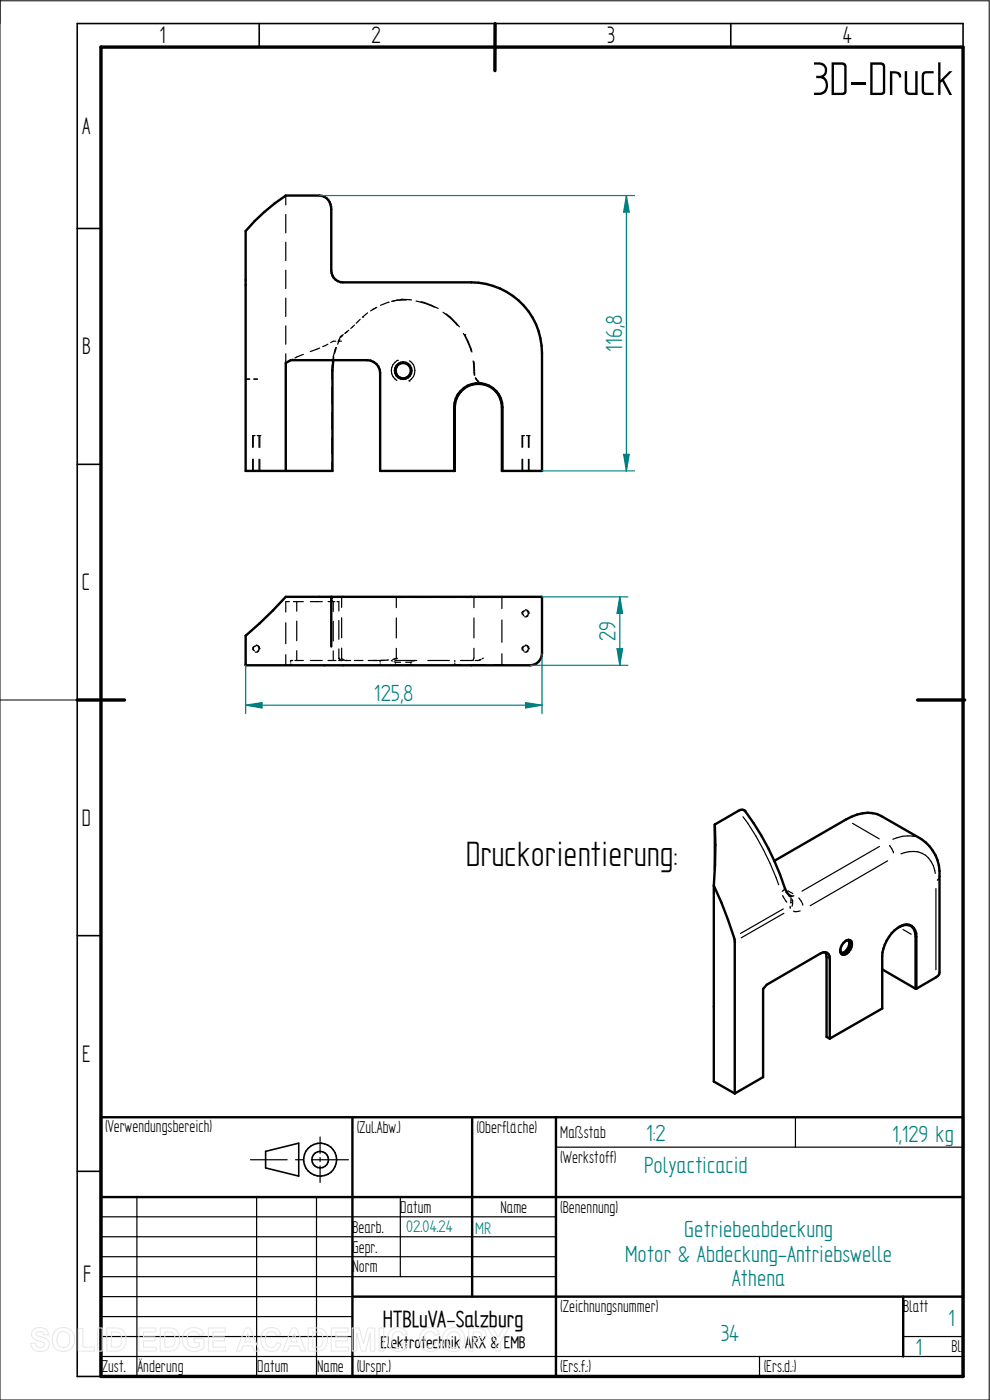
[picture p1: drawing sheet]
<svg xmlns="http://www.w3.org/2000/svg" width="210mm" height="297mm" viewBox="0 0 210 297" stroke-linecap="round" stroke-linejoin="round" font-family="sans-serif">
<path d="M0 0v297h209.8v-296.8h-209.8M0 148.5h16.4" fill="none" stroke="#000" stroke-width=".21"/>
<g fill="none" stroke="#000" stroke-width=".34">
<path d="M55 5v5M105 5v5M155 5v5M204.3 10v-5h-187.9v287h5M16.4 48.5h5M16.4 98.5h5M16.4 148.5h5M16.4 198.5h5M16.4 248.5h5M56.3 244.3l7.1-1.8v7l-7.1-1.7z"/>
<circle cx="67.9" cy="246" r="3.5"/>
<circle cx="67.9" cy="246" r="1.76"/>
</g>
<path d="M21.4 10h182.9v282h-182.9zM105 5v10M16.4 148.5h10M194.6 148.5h10" fill="none" stroke="#000" stroke-width=".72"/>
<g fill="none" stroke="#000" stroke-width=".51">
<path d="M70.7 76.4l-.2 2.2v21.3h-18.4v-50.9a40.1 40.1 0 0 1 8.5-7.5h7.2a2.68 2.68 0 0 1 2.5 2.9v13a2.48 2.48 0 0 0 2.5 2.5h27.2a15 15 0 0 1 15 15v25h-8.5v-13.5a5 5 0 0 0-5-5 5 5 0 0 0-5 5v13.5h-15.9v-20.7a2.75 2.75 0 0 0-2.7-2.8h-16.2l-1.1 .6v22.9M96.4 99.9v-13.5a5.1 5.1 0 0 1 5.1-5.1 5.1 5.1 0 0 1 5.1 5.1v13.5M52.1 134.9l5.8-5.4 2.7-2.9h54.4v12a2.53 2.53 0 0 1-2.5 2.5h-60.4zM70.3 126.6v10.6M151.6 174.9l.2 4.3-.4 8.7M151.6 174.9l5.1-2.9a.99 .99 0 0 1 1.4 .1 60.4 60.4 0 0 1 8.8 17.2l.7 .8M151.6 174.9v9.6M151.4 187.9v41.5l4.5 2.6M151.4 187.9a67.8 67.8 0 0 1 4.5 11.9v32.2M164.2 182.7l15.3-8.8a7.8 7.8 0 0 1 7.5-.8l8.5 4.9a8.9 8.9 0 0 1 3.8 6.8v21.5l-.1 .4-.7 .6-4.1 2.5M179.5 199.6l.4-.2a.94 .94 0 0 1 .5 1.6 1.57 1.57 0 0 1-1.9 1.3l-.2-.7M180 199.4a2.05 2.05 0 0 1-1.6 2.8"/>
<path d="M190.8 196.6a2.09 2.09 0 0 1 3.3 1.4l.1 11.8M175 202l-.9 .3-11.5 6.6-.7 .9v18.7l-6 3.5M175 202l.3 1v17l.7 .3M175 202a1.21 1.21 0 0 1 1 1.4v16.9M178.9 200a1.11 1.11 0 0 1 1.7-.3 2.31 2.31 0 0 1-1.7 2.9 .81 .81 0 0 1-.6-1.1l.3-1zM187.2 205.7l7 4.1M194.2 209.8h.2M194.4 209.8v-11.1a2.14 2.14 0 0 0-.9-2.2 2.14 2.14 0 0 0-2.4 0 7.8 7.8 0 0 0-3.9 6.4v11.1l-11.2 6.3M21.4 237h182.9v55h-182.9zM74.8 237v55M100.2 237v38.1M117.9 237v55"/>
<path d="M21.4 254h182.9M74.8 275.1h129.5M191.6 275.1v12.7"/>
<circle cx="85.5" cy="78.6" r="1.64"/>
<circle cx="85.5" cy="78.6" r="1.76"/>
</g>
<g fill="none" stroke="#000" stroke-width=".25">
<path d="M60.6 41.5v2M60.6 45.5v3.9M60.6 51.4v3.9M60.6 57.3v3.9M60.6 63.2v3.9M60.6 69.1v3.9M60.6 75.1v1.9M62.1 76.2l-.4 .2M64.3 75.2l-1.7 .7M67.8 73.8l-2 .8M69.6 73l-1.1 .5M70.5 77.4l-.1 2.9"/>
<path d="M70.8 75.8l-.1 .6M71.2 72.4h-.5l-.6 .3M71.2 73.7l-.5 2.4M71.4 73.7l-.4 1.4M71.8 72.4h.6M71.9 72.4l-.3 .6M72.1 72l-.2 .4M72.2 71.4l-.5 1.1M72.3 71.4h-.1M72.5 71.2h.1M72.5 71.2l-.2 .4M72.6 71.1l-.4 .3"/>
<path d="M72.8 71l-.3 .2M73.6 70.4l-.4 .3M74 70.1l-.8 .6M75.2 69l-.8 .7M76.4 67.7l-.8 .9M76.9 67.3h.1M78 66.4l-1.1 .9M79.2 65.6l-.6 .4M79.4 65.5l-.2 .1M79.9 65.2l-.7 .4M79.9 65.2l-.2 .1M82.3 64.1h.1"/>
<path d="M82.3 64.1l-1.6 .7M83.8 63.8l-.7 .1M84.1 63.7l-.8 .2M84.3 76.5h.1M84.3 76.5a2.48 2.48 0 0 0-.1 4.2M84.5 63.6l-.4 .1M85.3 63.5l2 .1M85.3 63.5l-.3 .1M85.3 63.5l-.7 .2M86.1 63.7h-2M86.9 76.5a2.52 2.52 0 0 1-.1 4.3M88.3 63.9l2 .5 1.9 .8"/>
<path d="M89.3 64l.7 .2 3 1.2M94 66.3l1.6 1.2 1.4 1.5M94.7 66.6l.9 .7 1.9 2M98.3 70.7l.9 1.9 .7 1.9M98.6 71h.1M98.6 71l.7 1.4 .8 2.3M100.4 76.6l.1 2.2M100.5 76.7l.2 2.1M100.5 79l.1 .6M100.7 79v.6M52.1 80.4h.9M53.6 92.4v2.5"/>
<path d="M53.6 97.5v2.4M53.6 92.4h.1M53.7 92.4h.1M53.7 92.4h.4M53.7 92.4v2.5M53.7 97.4v2.5M53.8 80.4h.8M54.6 92.4h.4M54.9 92.4v2.5M54.9 97.5v2.4M55.1 92.4h.1M55.1 92.4v2.5"/>
<path d="M55.1 97.5v2.4M70.4 82.2v3.5M70.4 87.5v3.5M70.4 92.8v3.5M70.4 98.1v1.8M86.8 80.8h.1M100.8 80.2l.7 .8M100.9 80.1l.7 .8M102 81.3l.5 .2M102.1 81.2l.4 .2M106.5 87.2v.3M106.6 86.4v.4"/>
<path d="M110.7 92.4h.1M110.7 92.4v2.5M110.7 97.5v2.4M110.8 92.4h.1M110.9 97.4v2.5M111.3 92.4h-.4v2.5M111.7 92.4h.4v2.5M112.1 97.5v2.4M112.1 92.4h.1M112.2 92.4h.1M112.2 92.4v2.5M112.2 97.5v2.4"/>
<path d="M53.8 137.2l-.2 .6M54.1 137.1h.1M54.1 137.1l-.4 .5 .3 .5M54.3 136.9a.69 .69 0 0 1 .8 .8M54.7 138.2h.1M54.7 137.2a.64 .64 0 0 1 0 1M54.7 138.3h-.6M57 130.4l-.1 .1M57.2 130.2l-.1 .1M60.6 132.1v4.5M60.6 138.9v2.2M61.4 127.6h-.8v2.2"/>
<path d="M62.2 127.6h2.1M62.9 127.6v2.1M62.9 131.8v4.1M62.9 138v2.1M65.8 127.6h2.6M69.6 127.6h1.4M70.4 126.6h.1M70.5 126.7h.1M70.5 127.4v.2M70.7 127.6v2.1M70.7 131.8v4.2M70.7 138.1v2"/>
<path d="M71.1 126.7h-.6v.3M71.5 127.6h.4v2M71.8 126.7h.7M71.9 139.7h.1M71.9 131.7v3.9M71.9 137.7v2M72 139.9l.1 .1M72.1 140h.1M72.2 126.6l.1 .1M72.5 126.7h.1M72.5 126.7v2.2M72.5 131.1v4.2"/>
<path d="M72.5 137.5v2.3M72.5 139.8h.1M72.7 140l.4 .1M82.4 140l-1.6 .1M83.9 139.7h.1M83.9 139.7l-.6 .2M84 139.7h.1M84.1 131.1v4.2M84.1 137.5v2.1M84.9 126.7h-.4M85.3 126.6l-.2 .1M85.9 126.7h-1.8v2.2"/>
<path d="M87.7 126.7h3.7M93.2 126.7h3.6M98.7 126.7h2.4M100.5 139.9l-.2 .2M100.5 126.7v2.2M100.5 131.1v4.2M100.5 137.5v2.2M100.6 126.7h.1M100.7 126.6h.1M101.9 126.7h1.9M102.1 139.9l-.4 .1M102.5 139.6l-.2 .1"/>
<path d="M105.2 126.7h1.3M106.5 126.7h.1M106.5 126.6v2.5M106.5 131.5v4.8M106.5 138.7v2.3M106.6 126.7h.1M110.9 129.7l-.2 .6M110.9 137.2l-.2 .6M111.2 137.1h.1M111.2 129.6h.1M111.2 137.1a.66 .66 0 0 0 0 1.1M111.2 129.6a.62 .62 0 0 0 0 1"/>
<path d="M111.5 129.4a.76 .76 0 0 1 .7 .8M111.5 136.9a.69 .69 0 0 1 .7 .8M111.8 138.2h.1M111.8 130.6h.1M111.8 137.1a.66 .66 0 0 1 0 1.1M111.8 129.6a.62 .62 0 0 1 0 1M111.9 138.3h-.6M111.9 130.8l-.6 .1M61.7 140.8v.3M62.1 140.1h-.4v.4M62.6 140.1h1.7M65.8 140.1h2.6"/>
<path d="M69.6 140.1h1.6M71.8 140.1h1M72.3 140.1h.1M73.2 140.1h1.2M75.2 140.1h1.8M78.1 140.1h3.3M80.6 140.1v.4M80.6 140.8v.3M83 140.1l.3 .2M83.6 140.4l.3 .1M83.8 140.1h4.6M83.8 141.1h.1"/>
<path d="M83.9 141h.1M83.9 141h1.1M83.9 140.5h1.1M83.9 140.5v.1M83.9 140.8v.2M86.1 140.5h1.1M87.2 140.9v.1h-1.1M87.2 140.5v.2M87.2 141.1h.1M87.3 141.1h.1M87.4 140.4l-.2 .1M88 140.1l-.2 .2"/>
<path d="M90.8 140.1h4.5M96.4 141.1h.1M96.5 140.8v.2h1.2M96.5 140.1v.3M97.7 140.1h2.7M99.5 141h3.5M100.8 140.1h.5M101.3 140.1h.1M101.6 140h.1M104.8 141h1.7M106.5 141h.1M106.6 141.1h.1"/>
<path d="M157.6 173.3a56 56 0 0 1 7.6 14.4M180.8 174.7l5.7 3.3M186.6 179.6l-16.5 9.5M188.7 179.4l.9 1.5M194 177.5a7.5 7.5 0 0 0-4.6 .6M166 190l.9 1.4M166.2 192.8l-9.1 5.2M166.3 193.8l-9.1 5.2M166.3 188.8l-.4 .3M166.4 188.7h.1M167.1 189l1.1 .6M167.6 192.3v.4"/>
<path d="M167.7 191.5h.1M167.8 190.5l-.1 1M167.9 190.1h.1M168 190.8l.1 .3-.1 1.2M168.4 190l-.5 .1M169.5 190.5l.5 .7 .3 .8M169.8 193.3l-1.1 .1-.4-.1M188.3 182.6l-16.4 9.6M191.1 181.1a4.9 4.9 0 0 1 7.3 4.2M191.6 197.2l1.7 1M194.2 198.7h.2M198.5 188.5v17.2"/>
<path d="M199.2 186.3l-.4 .4M175.5 203.1l.3 .2M168.7 237v6.4M21.4 258.1h96.5M29 254v38M53.1 246h7.8M54.4 254v38M62.7 246h1.7M66.2 246h7.7M67.1 254v38M67.9 241.2v3.5M67.9 245.6v.8"/>
<path d="M67.9 247.4v3.5M84.9 254v16.8M117.9 243.4h86.4M21.4 270.8h96.5M21.4 266.6h96.5M21.4 262.4h96.5M21.4 275.1h53.4M21.4 279.3h53.4M21.4 287.8h182.9M21.4 283.5h53.4M161.1 287.8v4.2M191.6 283.5h12.7"/>
</g>
<circle cx="167.6" cy="190.1" r=".25" fill="#000"/>
<path d="M67.8 41.5h66.8M132.9 41.5l.6 3.5h-1.2zM115 99.9h19.6" fill="none" stroke="#008080" stroke-width=".25"/>
<path d="M132.9 41.5l.6 3.5h-1.2z" fill="#008080"/>
<path d="M132.3 96.4h1.2l-.6 3.5z" fill="none" stroke="#008080" stroke-width=".25"/>
<path d="M132.3 96.4h1.2l-.6 3.5z" fill="#008080"/>
<path d="M132.9 41.5v58.4M115 138.6v12.8M52.1 141.1v10.3M52.1 149.6l3.5-.5v1.1z" fill="none" stroke="#008080" stroke-width=".25"/>
<path d="M52.1 149.6l3.5-.5v1.1z" fill="#008080"/>
<path d="M111.5 149.1l3.5 .5-3.5 .6z" fill="none" stroke="#008080" stroke-width=".25"/>
<path d="M111.5 149.1l3.5 .5-3.5 .6z" fill="#008080"/>
<path d="M115 126.6h18.2M131.5 126.6l.6 3.5h-1.2zM52.1 149.6h62.9M112.5 141.1h20.7" fill="none" stroke="#008080" stroke-width=".25"/>
<path d="M131.5 126.6l.6 3.5h-1.2z" fill="#008080"/>
<path d="M130.9 137.6h1.2l-.6 3.5z" fill="none" stroke="#008080" stroke-width=".25"/>
<path d="M130.9 137.6h1.2l-.6 3.5z" fill="#008080"/>
<path d="M131.5 126.6v14.5" fill="none" stroke="#008080" stroke-width=".25"/>
<g fill="none" stroke="#e6e6e6" stroke-width=".21">
<path d="M7.1 282.1a2.02 2.02 0 0 1 3.1 .7l.1 .4h-.9a.9 .9 0 0 0-.8-.7 .9 .9 0 0 0-.9 .5l.1 .3 .5 .2a2.15 2.15 0 0 1 2.1 1.4 1.72 1.72 0 0 1-2.3 1.8l-.7-.2-.7-.7-.2-.8 1-.1a1.06 1.06 0 0 0 .9 1 1.06 1.06 0 0 0 1.1-.7 1.66 1.66 0 0 0-1.6-.8 1.37 1.37 0 0 1-.8-2.3zM11.8 282.3a2.46 2.46 0 0 1 3.1-.2 2.46 2.46 0 0 1 .8 3 2.4 2.4 0 0 1-3.1 1.5 2.4 2.4 0 0 1-1.5-3.1l.2-.5zM12.4 282.9a1.39 1.39 0 0 1 1.7-.3 1.39 1.39 0 0 1 .7 1.6 1.41 1.41 0 0 1-1.4 1.7 1.41 1.41 0 0 1-1.3-1.7l.1-.8zM16.6 281.8h1v4h2.4v.8h-3.4zM20.7 281.7h1v4.9h-1zM22.6 281.7h1.9a2.2 2.2 0 0 1 2.2 2.8 2.02 2.02 0 0 1-2.2 2.1h-1.9zM23.6 282.6a1.8 1.8 0 0 1 2 .5 2.09 2.09 0 0 1-.4 2.6l-1.6 .1zM29.5 281.7h3.6v.9h-2.7v1h2.5v.9h-2.5v1.3h2.7v.8h-3.6zM34 281.7h1.8a2.2 2.2 0 0 1 2.3 2.8 2.02 2.02 0 0 1-2.2 2.1h-1.9zM35 282.6a1.8 1.8 0 0 1 1.9 .5 2.09 2.09 0 0 1-.4 2.6l-1.5 .1zM39.4 282.3a2.33 2.33 0 0 1 3.8 .8l-1 .2a1.37 1.37 0 0 0-1.6-.7 1.37 1.37 0 0 0-.9 1.5 1.56 1.56 0 0 0 .8 1.6 1.56 1.56 0 0 0 1.8-.2v-.6h-1.2v-.9h2.2v2a2.65 2.65 0 0 1-3.1 .5 2.65 2.65 0 0 1-1.5-2.7l.3-1zM44.2 281.7h3.6v.9h-2.6v1h2.4v.9h-2.4v1.3h2.7v.8h-3.7z"/>
<path d="M52 281.7h1.1l1.9 4.9h-1l-.4-1.1h-2l-.4 1.1h-1.1zM52.6 282.9l.6 1.8h-1.3zM56 282.3a2.12 2.12 0 0 1 3.6 .8l-1 .2a1.24 1.24 0 0 0-1.6-.7 1.24 1.24 0 0 0-.7 1.6 1.28 1.28 0 0 0 .4 1.4 1.28 1.28 0 0 0 1.6 0l.4-.8 .9 .3a2.19 2.19 0 0 1-2.5 1.6 2.19 2.19 0 0 1-1.8-2.5l.1-.9zM61.9 281.7h1l2 4.9h-1.1l-.4-1.1h-2l-.4 1.1h-1.1zM62.4 282.9l.7 1.8h-1.4zM65.4 281.7h1.8a2.2 2.2 0 0 1 2.3 2.8 2.02 2.02 0 0 1-2.3 2.1h-1.8zM66.3 282.6a1.8 1.8 0 0 1 2 .5 2.09 2.09 0 0 1-.4 2.6l-1.6 .1zM70.3 281.7h3.6v.9h-2.7v1h2.5v.9h-2.5v1.3h2.8v.8h-3.7zM74.7 281.7h1.5l.9 3.4 .9-3.4h1.5v4.9h-.9l-.1-3.8-.9 3.8h-1l-.9-3.8-.1 3.8h-.9zM80.4 281.7h1v4.9h-1zM82.8 282.3a2.12 2.12 0 0 1 3.6 .8l-.9 .2a1.24 1.24 0 0 0-1.6-.7 1.24 1.24 0 0 0-.8 1.6 1.28 1.28 0 0 0 .5 1.4 1.28 1.28 0 0 0 1.5 0l.4-.8 .9 .3a2.19 2.19 0 0 1-2.5 1.6 2.19 2.19 0 0 1-1.7-2.5l.1-.9zM89.6 282.3a2.12 2.12 0 0 1 3.6 .8l-.9 .2a1.24 1.24 0 0 0-1.6-.7 1.24 1.24 0 0 0-.7 1.6 1.28 1.28 0 0 0 .4 1.4 1.28 1.28 0 0 0 1.5 0l.4-.8 1 .3a2.19 2.19 0 0 1-2.6 1.6 2.19 2.19 0 0 1-1.7-2.5l.1-.9z"/>
<path d="M94.6 282.3a2.46 2.46 0 0 1 3.1-.2 2.46 2.46 0 0 1 .8 3 2.4 2.4 0 0 1-3.1 1.5 2.4 2.4 0 0 1-1.4-3.1l.1-.5zM95.2 282.9a1.39 1.39 0 0 1 1.7-.3 1.39 1.39 0 0 1 .7 1.6 1.41 1.41 0 0 1-1.3 1.7 1.41 1.41 0 0 1-1.4-1.7l.1-.8zM99.4 281.7h1.6a1.61 1.61 0 0 1 2.1 1.5 1.62 1.62 0 0 1-2.1 1.6h-.6v1.8h-1zM100.4 282.6a1.62 1.62 0 0 1 1.7 .3 .7 .7 0 0 1-.1 .8 .7 .7 0 0 1-.7 .2h-.9zM103.4 281.7h1.1l1.2 2 1.1-2h1.2l-1.8 2.9v2h-1v-2z"/>
</g>
<text font-size="11.3" x="172.3" y="20.2">3D-Druck</text>
<text font-size="8.4" x="98.8" y="183.6">Druckorientierung:</text>
<g font-size="5.7">
<text x="33.8" y="9.2">1</text>
<text x="78.8" y="9.2">2</text>
<text x="128.8" y="9.2">3</text>
<text x="178.8" y="9.2">4</text>
<text x="17.4" y="28.4">A</text>
<text x="17.4" y="75.2">B</text>
<text x="17.4" y="125.2">C</text>
<text x="17.4" y="175.2">D</text>
<text x="17.4" y="225.2">E</text>
<text x="17.6" y="271.9">F</text>
</g>
<g font-size="5.6" fill="#008080">
<text x="132" y="74.6" transform="rotate(-90 132 74.6)">116,8</text>
<text x="130.6" y="136" transform="rotate(-90 130.6 136)">29</text>
<text x="79.3" y="148.8">125,8</text>
<text x="137.1" y="242">1:2</text>
<text x="189.2" y="242.2">1,129 kg</text>
<text x="136.7" y="248.8">Polyacticacid</text>
<text x="145.2" y="262.4">Getriebeabdeckung</text>
<text x="132.6" y="267.6">Motor &amp; Abdeckung-Antriebswelle</text>
<text x="155.3" y="272.9">Athena</text>
<text x="201.2" y="281.3">1</text>
<text x="152.9" y="284.6">34</text>
<text x="194.2" y="287.4">1</text>
</g>
<text font-size="5.5" x="81.2" y="281.5">HTBLuVA-Salzburg</text>
<g font-size="4.1">
<text x="22.3" y="240.2">(Verwendungsbereich)</text>
<text x="75.7" y="240.4">(Zul.Abw.)</text>
<text x="101.1" y="240.4">(Oberfläche)</text>
<text x="118.8" y="241.4">Maßstab</text>
<text x="118.8" y="246.7">(Werkstoff)</text>
<text x="84.9" y="257.3">Datum</text>
<text x="106.2" y="257.3">Name</text>
<text x="118.8" y="257.3">(Benennung)</text>
<text x="74.8" y="261.5">Bearb.</text>
<text x="74.8" y="265.7">Gepr.</text>
<text x="74.8" y="270">Norm</text>
<text x="118.8" y="278.4">(Zeichnungsnummer)</text>
<text x="191.6" y="278.4">Blatt</text>
<text x="201.8" y="286.9">Bl.</text>
<text x="21.6" y="291.1">Zust.</text>
<text x="29.2" y="291.1">Änderung</text>
<text x="54.6" y="291.1">Datum</text>
<text x="67.3" y="291.1">Name</text>
<text x="75.7" y="291.1">(Urspr.)</text>
<text x="118.8" y="291.1">(Ers.f.:)</text>
<text x="162" y="291.1">(Ers.d.:)</text>
</g>
<g font-size="4" fill="#008080">
<text x="86.2" y="261.5">02.04.24</text>
<text x="100.8" y="261.7">MR</text>
</g>
<text font-size="4" x="80.7" y="286">Elektrotechnik ARX &amp; EMB</text>
</svg>
